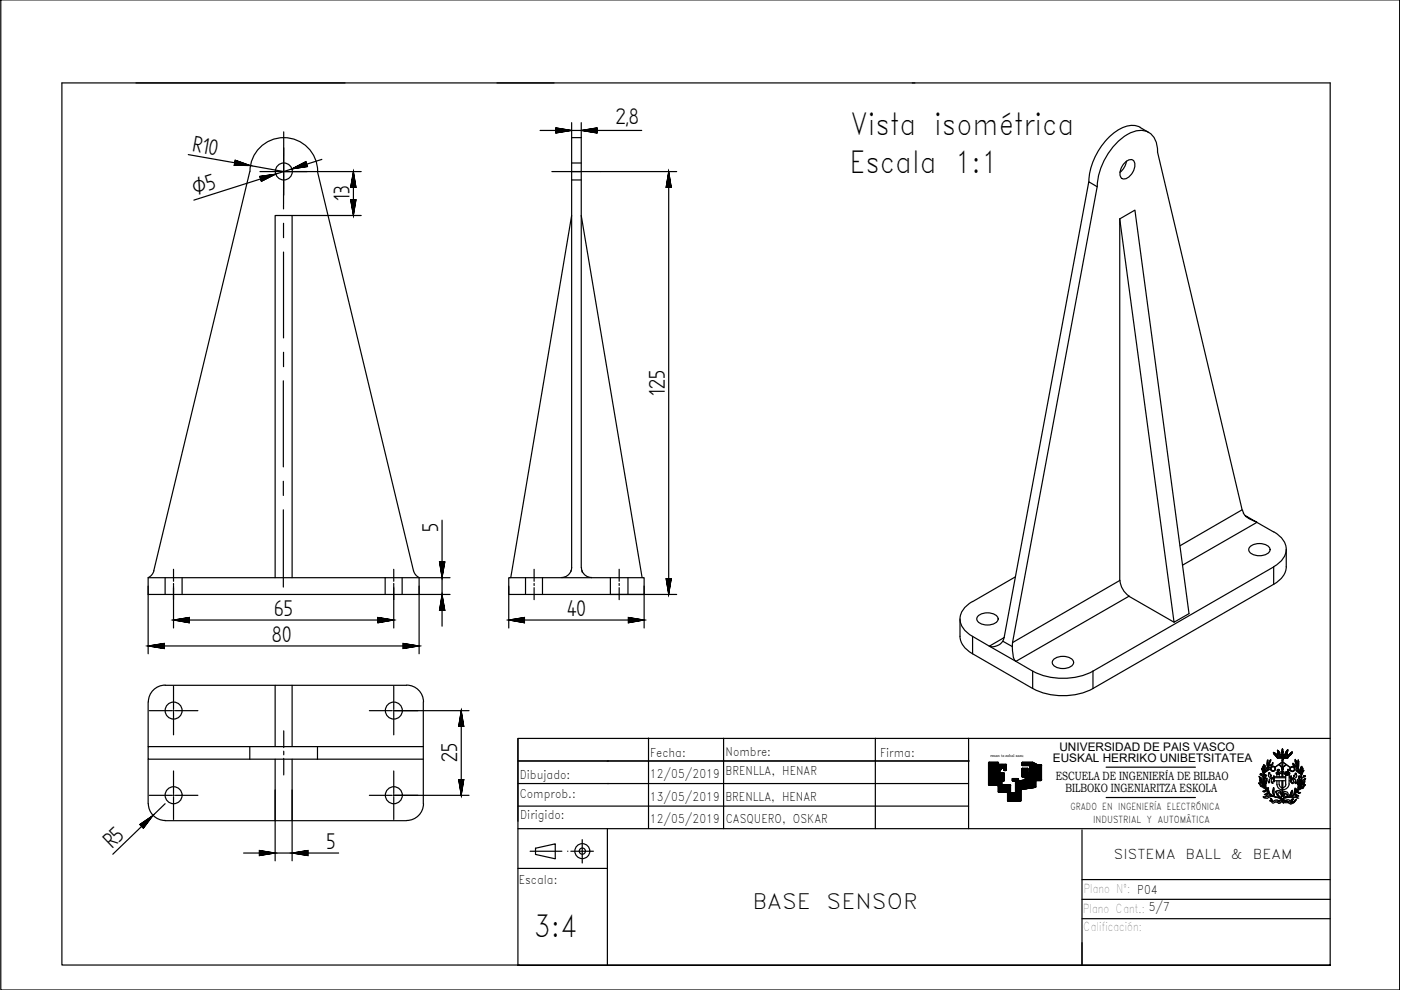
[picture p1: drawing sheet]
<svg xmlns="http://www.w3.org/2000/svg" width="297mm" height="210mm" viewBox="0 0 297 210" stroke-linecap="round" stroke-linejoin="round" font-family="sans-serif">
<!-- layer: 0 -->
<g fill="none" stroke="#000" stroke-width=".25">
<path d="M.2 0h296.6v209.9h-296.6zM49.8 34.5l3.3 .6M58.4 36.9l-3.2 1M65 34.8l-3.2 1M74.9 36.4v3.3M117.9 27.7h3.3M123.2 27.7h3.4M141.8 36.4v3.3M74.9 42.3v3.4M93.7 119.1v3.4M31.4 137h3.4M36.8 131.5h3.3"/>
<path d="M36.8 120.7v2.5M36.8 123.7v.4M36.8 124.6v2.5M80.1 131.5h3.4M83.5 120.7v2.5M83.5 123.7v.4M83.5 124.6v2.5M85.5 137h3.4M93.7 126v3.4M107.9 131.5h3.3M113.2 120.7v2.5M113.2 123.7v.4"/>
<path d="M113.2 124.6v2.5M131.3 120.7v2.5M131.3 123.7v.4M131.3 124.6v2.5M133.2 131.5h3.4M141.8 122.7v3.3M31.7 150.7h4.7M35 145.3h51.2a3.6 3.6 0 0 1 3.6 3.5M35 145.3a3.6 3.6 0 0 0-3.5 3.5l-.1 9.5M36.6 150.7h.4M36.8 145.5v4.8M36.8 150.5v.3"/>
<path d="M36.8 151v4.8M37.2 150.7h4.8M53 158.3v2.7M58.3 145.3v13M60.2 155v3.5M60.2 159.3v.7M61.9 145.3v13M67.3 158.3v2.7M78.3 150.7h4.8M83.3 150.7h.4M83.5 145.5v4.8M83.5 150.5v.3"/>
<path d="M83.5 151v4.8M83.8 150.7h4.8M89.7 158.3h-58.3v2.7h58.3M89.7 148.9v21.5M97.8 150.7v3.3M31.4 161l.1 9.4a3.6 3.6 0 0 0 3.5 3.6M31.7 168.6h4.7M32.4 172.9l-2.4 2.3M35 174h51.2M36.6 168.6h.4M36.8 163.5v4.7M36.8 168.5v.3"/>
<path d="M36.8 169v4.8M37.2 168.6h4.8M58.3 161v13M60.2 160.8v3.5M61.9 161v13M78.3 168.6h4.8M83.3 168.6h.4M83.5 163.5v4.7M83.5 168.5v.3M83.5 169v4.8M83.8 168.6h4.8M89.8 170.4a3.6 3.6 0 0 1-3.6 3.6"/>
<path d="M97.8 165.3v3.3M209.6 165.7h2.8M209.6 165.5h3.3M209.6 165.4h3.3M209.6 165.3h3.3M209.6 165.2h3.3M209.6 165.1h3.3M209.6 165h3.3M209.6 164.9h3.3M209.6 164.8h3.3M209.6 164.7h3.3M209.6 164.6h3.3"/>
<path d="M209.6 164.5h3.3M209.6 164.4h3.3M209.6 164.3h3.3M209.6 164.2h3.3M209.6 164.1h3.3M209.6 164h3.3M209.6 163.9h3.3M209.6 163.8h2.3M209.6 163.7h2.3M209.6 163.5h2.4M209.6 163.3h2.5M209.6 163.2h2.6"/>
<path d="M209.6 163h2.7M209.6 162.8h3.8M209.6 162.7h3.8M209.6 162.6h3.8M209.6 162.5h3.8M209.6 162.4h3.8M209.6 162.3h3.8M209.6 162.2h3.8M209.6 162h2.1v6M209.6 162h2.1M209.6 161.9h2.1M209.6 161.8h2.1"/>
<path d="M209.6 166.4v-4.7h2.1l-.1 4.9h2.6M209.6 165.8h2.8M209.6 165.9h2.8M209.6 166h2.8M209.6 166.1h2.8M209.6 166.2h2.8M209.6 166.3h2.8M209.6 166.4h2.8v1.6M209.6 166.4h4.6l-.1 3.5M209.7 161.6v4.9M209.8 161.6v4.9M209.9 161.6v4.9"/>
<path d="M210 161.6v4.9M210.1 161.6v4.9M210.2 161.6v4.9M210.3 161.6v4.9M210.4 161.6v4.9M210.5 161.6v4.9M210.6 161.6v4.9M210.7 161.6v4.9M210.8 161.6v4.9M210.9 161.6v4.9M211 161.6v4.9M211.1 161.6v4.9"/>
<path d="M211.2 161.6v4.9M211.3 161.6v4.9M211.4 161.6v4.9M211.5 161.6v4.9h2.7M211.6 166.6h2.6M211.6 161.6v4.9M211.7 166.7h2.5M211.7 166.8h2.5M211.7 166.9h2.5M211.7 167h2.5M211.7 167.1h2.5M211.7 167.2h2.5"/>
<path d="M211.7 167.3h2.5M211.7 167.4h2.5M211.7 167.5h2.5M211.7 167.6h2.5M211.7 167.7h2.5M211.7 167.8h2.5M211.7 167.9h2.5M211.7 168h2.5M211.8 162.1v5.9M211.9 162.1v5.9M211.9 162.1v1.5h-2.3M211.9 163.8v4.2"/>
<path d="M212 162.1v1.4h-2.4M212 163.8v4.2M212 163.9v4.1M212.1 163.3l-2.5 .1M212.1 162.1l-.1 1.4M212.1 162.1v1.2M212.1 163.9v4.1M212.2 162.1v1h-2.6M212.2 163.9v4.1M212.3 163.9v4.1M212.3 162.1v1M212.4 162.1v.8"/>
<path d="M212.4 163.9v4.1M212.4 163.9v1.8h-2.8M212.4 162.1v.8h-2.8M212.5 162.1v.8M212.5 163.9v1.7M212.5 166.4v1.6M212.6 162.1v.8M212.6 163.9v1.7M212.6 166.4v1.6M212.7 162.1v.8h.7M212.7 163.9v1.7M212.7 166.4v1.6"/>
<path d="M212.8 162.1v.8M212.8 163.9v1.7M212.8 166.4v1.6M212.8 163.9v1.7h-3.2M212.8 163.3h.6M212.8 163.2h.6M212.8 163.1h.6M212.8 163h.6M212.8 162.1v.9h.6M212.9 162.1v1.2h.4v-1.2h-3.7M212.9 163.9v1.6M212.9 166.4v1.6"/>
<path d="M212.9 162.1v1.3M213 162.1v1.3M213 166.4v1.6M213.1 162.1v1.3M213.1 166.4v1.6M213.2 162.1v1.3M213.2 166.4v1.6M213.3 166.4v1.6M213.4 166.4v1.6M213.5 166.4v1.6M213.6 168.1h.7v1.8M213.6 166.4v1.7h.8l-.1 1.8"/>
<path d="M213.6 168.2h2.9M213.6 168.3h2.9M213.6 168.4h2.9M213.6 168.5h2.9M213.6 168.6h2.9M213.6 168.7h2.9M213.6 168.8h2.9M213.6 168.9h2.9M213.6 169h2.9M213.6 169.1h2.9M213.6 169.2h2.9M213.6 169.3h2.9"/>
<path d="M213.6 169.4h2.9M213.6 169.5h2.9M213.6 169.6h2.9M213.6 169.8h2.9M213.7 166.4v3.4M213.8 166.4v3.5M213.9 166.4v3.5M214 166.4v3.5M214.2 166.5v3.4M214.5 168.1v1.8M214.6 165.5h1.4v4.4M214.6 165.5h1.3"/>
<path d="M214.6 165.4h1.3M214.6 165.3h1.3M214.6 165.2h1.3M214.6 165.2h1.3v4.7M214.6 168.1v1.8M214.7 165.1v.5M214.7 168.1v1.8M214.7 165.1v.5h4.9M214.8 165.1v.5M214.8 168.1v1.8M214.9 165.1v.5M214.9 168.1v1.8"/>
<path d="M215 165.1v.5M215 168.1v1.8M215.1 165.1v.5M215.1 168.1v1.8M215.2 168.1h1.3M215.2 165.1v.5M215.2 168.1v1.8M215.3 165.7h4.3M215.3 168.1h1.2M215.3 165.1v.6h4.3M215.3 165.8h4.3M215.3 165.9h4.3"/>
<path d="M215.3 166h4.3M215.3 166.1h4.3M215.3 166.2h4.3M215.3 166.3h4.3M215.3 166.4h4.3M215.3 166.5h4.3M215.3 166.6h4.3M215.3 166.7h4.3M215.3 166.8h4.3M215.3 167.2h2.4M215.3 167.5h1.2M215.3 167.6h1.2"/>
<path d="M215.3 167.7h1.2M215.3 167.8h1.2M215.3 167.9h1.2M215.3 168h1.2M215.3 168v1.9M215.3 165.1v4.8M215.4 165.1v4.8M215.5 165.1v4.8M215.6 165.1v4.8M215.7 165.1v4.8M215.8 165.1v4.8M216 165.5v4.4"/>
<path d="M216.2 165.5v4.4M216.3 165.5v4.4h-2.6v-3.5M216.4 165.5v4.4M216.4 165.5v4.3h-2.8M216.5 165.5v1.9h-1.2M216.5 165.5v1.9M216.7 164.6h4.1M216.7 164.5h4.1M216.7 164.4h4.1M216.7 164.3h4.1M216.7 164.2h4.1M216.7 164.1h4.1"/>
<path d="M216.7 164h4.1M216.7 163.9h1.3M216.7 163.8h1.2M216.7 163.7h1.2M216.7 163.6h1.2M216.7 163.5h1.2M216.7 163.3h1.2M216.7 163.2h1.2M216.7 163.1h1.2M216.7 163h1.2M216.7 163h1.2v4.2M216.7 162.2h4.1"/>
<path d="M216.7 162.2h4M216.7 162.1h3.1v3.4M216.7 162h3.1v3.5M216.7 162h2.9M216.7 161.9h2.8v5M216.7 161.9h2.7v5.1M216.7 161.8h2.6v5.2M216.7 161.8h2.5v5.2M216.7 165.5v1.9M216.7 161.6v.7M216.7 162.9v1.8M216.8 161.6v.7"/>
<path d="M216.8 162.9v1.8M216.8 165.5v1.9M216.9 161.6v.7M216.9 162.9v1.8M217 161.6v.7M217 162.9v1.8M217 165.4v1.9M217.1 161.6v.7M217.1 162.9v1.8M217.1 165.4v1.9M217.2 161.6v.7M217.2 162.9v1.8"/>
<path d="M217.2 165.4v1.9M217.3 162.9v1.8h3.5M217.3 161.6v.7M217.3 162.9v1.9h3.5M217.4 165.2h3.4M217.4 165.1h3.4M217.4 165h3.4M217.4 164.9h3.4M217.4 162.9v2h3.4M217.4 161.6v.7M217.4 162.9v4.4M217.5 161.6v.7"/>
<path d="M217.5 162.9v4.3M217.6 161.6v.7M217.6 162.9v4.3M217.7 161.6v.7M217.8 162.9l-.1 4.3M217.8 161.6v.7M217.8 162.9v4.3M217.9 161.6v.7M218.1 161.6v.7M218.1 164v3.1M218.2 161.6v.7M218.2 164v3.1"/>
<path d="M218.3 161.6v.7M218.3 164v3.1M218.3 161.6v.8M218.3 163.9v3.2M218.4 163.9h2.4M218.4 163.8h2.4M218.4 163.7h2.4M218.4 163.6h2.4M218.4 163.5h2.4M218.4 163.3h2.4M218.4 163.2h2.4M218.4 163.1h2.4"/>
<path d="M218.4 163h2.4M218.4 162.9h2.4M218.4 162.8h2.4M218.4 162.7h2.4M218.4 162.6h2.4M218.4 162.5h2.4M218.4 162.4h2.4M218.4 161.6v5.5M218.4 161.6v5.5h-3.1M218.5 161.6v5.5M218.6 161.6v5.5M218.7 161.6v5.5"/>
<path d="M218.8 161.6v5.5h-3.5M218.9 161.6v5.5M218.9 161.6v5.4M219 161.7v5.3M219.1 161.7h-2.4v.6h4.1M219.1 161.7v5.3M219.2 161.8v5.2h-3.9M219.3 161.9v5.1M219.6 161.9v5h-4.3M219.6 165.5h-3.3l-.1 4.4M219.7 162v3.5M219.9 162.1v3.4"/>
<path d="M220 162.2v3.3M220.1 162.2v3.3M220.2 162.2v3.3M220.3 162.2v3.3M220.4 162.2v3.3M220.5 162.2v3.3M220.6 162.2v3.3M220.7 165.5h-4.1v1.9h-1.3M220.8 162.2v3.2h-3.9v2l-1.6-.1M220.8 162.2v3.2h-3.5v1.9M220.8 165.3h-3.5v2h-2M220.8 165.2h-3.4v2.1"/>
<path d="M220.8 164.7h-4.1v-1.7h1.2v4.2M55 180.9h3.3M61.9 180.9h3.4M229.4 199.9v4.8M229.4 194.8h52.6M229.4 190.7h52.6M229.4 186.5h52.6"/>
<circle cx="36.8" cy="150.7" r="1.8"/>
<circle cx="83.5" cy="150.7" r="1.8"/>
<circle cx="36.8" cy="168.6" r="1.8"/>
<circle cx="83.5" cy="168.6" r="1.8"/>
</g>
<!-- layer: CAJETIN -->
<g fill="none" stroke="#000" stroke-width=".25">
<path d="M109.8 156.6v48.1M137.5 156.5v19.2M153.4 156.5v19.2M185.6 156.5v19.2M205.4 156.5v19.2M270 159.6l.3 .4M270 159.5l.4 .4h-.2l.2-.1-.1 .2M270 159.6l.8 1.1-.8-1.2 .8 1.2 .9-.2 1.3 .2-.5 .1-1.6-.1 .8-.2 1.3 .2M270.1 159.7h.1M270.1 159.7l.3 .2-.1 .1M270.1 159.6v.1M270.1 159.7l.1 .3 .1-.2h-.1"/>
<path d="M270.1 159.7l.1 .1M270.2 159.7v.3h.1M270.2 159.8l.1 .2 .1-.2M270.2 159.8h.1M270.3 159.9l.2 .3 .3-.2M270.4 159.8h.1M270.4 159.9l-.2-.1 .1 .2M270.9 159.2l-.1-.1 .1 .1h.1l-.2-.1 .5 1M270.9 159.2l.4 .3-.3 .2M270.9 159.2l.2 .4-.2 .1 .1-.3v.3l-.1-.2h.2l-.2 .2 .1-.3 .3 .1-.3 .2M271 159.3l.2 .3-.2-.2h.1l-.2 .1v-.3v.5M271.1 159.7l.2 .3"/>
<path d="M271.1 159.7h.1M271.8 159.3l-.1 .1M271.8 159.4v.1l.3-.1M271.8 159.3l.1 .1v-.1l-.1 .2zM271.9 159.1v-.3v1.1M271.9 159.4v.5M271.9 159.1l-.1 .4M271.9 158.8l.1 .2-.2 .1zM271.9 159.1l.2 .3-.2-.1M271.9 159.2l.1 .1-.1 .2M272 159.3l-.1 .1v-.3v.4h-.1M272.6 159.6v.1"/>
<path d="M272.6 159.5l.1 .2M272.8 159.5h-.1M272.8 159.3l-.2 .2M272.8 159.1l.2-.1v.2zM272.8 159.4l-.2 .6 .2-.4M272.8 159.3v.4l-.2-.1h.2h-.2l.2-.2M272.9 159.7v-.3v.3h-.3h.3M272.9 159.3l-.3 .3 .2 .1 .1-.3-.1 .1M272.9 159.2l-.3 .4M272.9 159.2v.5M272.9 159.5l-.3 .1M273 159l-.1 .2z"/>
<path d="M273 159l-.5 1.1M273.4 159.8l.1 .1 .1-.1v.3zM273.5 160v-.2h.2h-.3l.4-.2-.8 1.1M273.5 160l-.2 .2-.6-.2h-1.6l-.5 .2M273.6 159.9l-.3 .3-1.1-.3-1.3 .1M273.6 159.7l.4-.3-.5 .5M273.7 159.7v.1zM273.7 159.7h.1M273.7 159.7l-.2 .3M273.8 159.7h-.1M273.8 159.7l-.2 .3h-.1M282 156.6h-172.2v17.5"/>
<path d="M109.8 166.1h95.6M109.8 161.3h95.7M109.8 170.9h95.6M109.8 175.7h172.2M113.5 179.8l4.2-.9v3.2l-4.2-.9zM123.4 178v2.5h-2.4M128.8 161.3h.1M128.8 166.1h.1M128.8 175.7v29M209.7 166.5h1.8M209.7 161.6h1.8M209.7 161.6l-.1 .2v4.5l.1 .1"/>
<path d="M211.5 166.5l.2 1.4 1.8 .1 .2 .1M211.6 161.6l.1 .1M211.7 161.8l.1 .3h1.4M212 163.9h.8M212.3 163l-.4 .6 .1 .2M212.4 162.9h.3l.2 .1M212.5 166.4h1.6M212.5 165.6h.3M212.5 165.6l-.1 .1v.6l.1 .1M212.8 163.8l.1 1.6-.1 .2M212.8 163v.2M212.9 163.2l.1 .1"/>
<path d="M213.3 162l.1 .2M213.4 162.2v1M213.4 163.2l-.4 .2M213.6 168.2v1.5l.2 .2M213.7 169.9h2.6M214.1 166.4l.2 .1M214.2 166.6v1.4l.2 .1M214.6 165.1h.1M214.6 165.1l.1 .4 .6 .2v2.3l-.9 .1M214.6 165.1h1.2l.1 .3M215.9 165.4l.2 .1M216.5 167.5v2.2l-.2 .2"/>
<path d="M216.6 167.4l-.1 .1M216.8 161.6h2.1M216.8 162.9h1M216.8 162.9l-.1 .1v1.6l.1 .1h.5M216.8 161.6l-.1 .2v.5h1.5M217.3 165.4l-1.2 .2M217.3 164.7l.1 .1M217.4 164.9v.3M217.4 165.2l-.1 .1M217.8 162.9l.2 .1-.1 .8 .2 .1M218.1 164h.1M218.2 162.3l.2 .1"/>
<path d="M218.4 162.4v1.4l-.2 .1M218.9 161.6h.1M218.9 161.6l1 .5M219.6 165.6l-.1 1.3-3 .5M219.8 165.5h.9M219.8 165.5l-.2 .1M219.9 162.1h.1M220 162.2h.7M220.7 162.1l.2 .2M220.8 162.3v3M220.9 165.3l-.2 .2M229.4 176v28.7"/>
<path d="M234.5 162.7h18.9M234.5 169.1h18.9M267 166l.5 .7 .4 .1M267 164.6l.3 .4M267 165.4l.1 .4 .7 .8M267 165.4l.6 .4 .2 .6M267 165.4l.3 .4 .4 .2 .1 .4M267.2 164.1l.6 .6M267.2 164.1h.2v.3M267.2 164.1l.2 .3M267.2 164.1l.2 .2M267.3 164.9l.2 .3"/>
<path d="M267.4 164.4l.4 .2 .4-.4 .2 .2h-.2v.1M267.4 165.4l.3 .5M267.4 165.2l.1 .3M267.7 165.7l-.1-.2a.82 .82 0 0 0-.6-.9l.6 1.2M267.9 165.4l-.1 .6M268 163l.1-.8 .2 .7-.3 1M268 162.1l-.2 .5 .1 1.3M268 163.8l.8-.7 .4-.1-1.3 1.1-.1-.2-.3-1 .1 .4 .1-.7 .3-.5 .1 .3-.3 .3 .2 .3-.1 1M268.1 166.9l-.3-.3-.3-.1-.3-.4-.4-.1a1.29 1.29 0 0 0 1 .9v.2h.3M268.1 165.2v.3M268.1 164.4v.1M268.1 167l.5-1.4v-.6l-.2 .9v.9l-.2 .3"/>
<path d="M268.1 167.1l-.1-.6v-1.2a.45 .45 0 0 1 .4-.6l-.3 .5 .2 .5-.2 .4v1M268.1 162.2v1.1M268.1 165.5v1M268.2 164.3l.2 .1M268.3 164.3l-.5 .4M268.3 164.8l-.2 .4M268.4 164.4l-.3 .1M268.4 164.4l-.1 .1M268.5 167.2l.1-.2 .1 .2-.2 .4M268.6 167.2v-.1l-.1 .4a.44 .44 0 0 1-.3 .4 .44 .44 0 0 1-.5-.1l.7-.2M268.7 161.2l.1-.1 .1 .2-.2 1.3zM268.8 162.7h.2l-.4 .2 .3-.2"/>
<path d="M268.8 161.1l-.1 1.3M268.9 168.5l-.8 .5-.3-.1 .3 .3h.7a1.23 1.23 0 0 1 1.6-.1l1.2 .1M268.9 168.5l1.1 .3M268.9 168.2h-.3l-.3 .3M268.9 167l-.1 .5 .2 .6M269 168.2h-.2a.45 .45 0 0 1-.7 .3l.9-.5-.3-.5 .2-.5v.5l.2 .3a.62 .62 0 0 0 .5 .8l.2 .2M269 163.9l.2 .1M269 162.3a4 4 0 0 0-.9 4.3 4 4 0 0 0 3.6 2.6M269.1 165.8v-.1l.1 .1M269.2 162.2l.2-1.1a1.73 1.73 0 0 0-.5 1.3M269.2 164.1v-.3l-.2 .1 .2-.1-.3 .6a.98 .98 0 0 0 1.1 .6M269.2 162.2a4 4 0 0 0-1.3 4.4 4 4 0 0 0 3.7 2.6"/>
<path d="M269.2 163l-1 .7M269.3 164.5l.2-.2a.58 .58 0 0 0 .5 .7M269.4 164.3v.1M269.4 161.1l-.5 1.3M269.5 169.7l-.2-.4h.3l.3 .6M269.6 165.2l-.1 .4 .3 .4v-.2l-.2 .2h.2M269.8 168.8l-1.9 .3v-.2M269.9 161.7l-.2 .4-.5 .2a.51 .51 0 0 0 .5 0 .51 .51 0 0 0 .2-.6l-.4 .5-.5 .2 .2-.2M270 165l-.4 .3M270 167.1l-.1 .8 .1 .6M270 165h-.5a.45 .45 0 0 0-.4 .7l.1-.1-.2 .4v-.3l.2 .2M270.1 164.5v1.3"/>
<path d="M270.1 168.9v-.2a1.36 1.36 0 0 1-.1-1.7l.2 1.9M270.2 165.5h2.4M270.2 164.7l-.1-.2v1.3l.1-.3M270.2 164.9h2.4M270.6 160.1a3.7 3.7 0 0 1 2.6 .1l-1-.3-1.6 .3M270.7 163.7h.5l.2 .3-.2 .2h-.5l-.2-.3zM270.7 160.5l.6-.1 1.8 .1M270.7 164.2v.5M270.7 165.5v.9M270.8 166.3a1.16 1.16 0 0 0 1 1.2M270.8 164.1h.5M270.8 160.4h-.1"/>
<path d="M270.9 160.4l1.3-.2 .9 .2M270.9 164.1h.4v-.3h-.4v.4M270.9 163.6h.1M270.9 160.7l1.1-.1 .9 .1M270.9 163.6v.1M271 169.7l.4 .1 .4-.5-.1 .3a.26 .26 0 0 0-.3 0 .26 .26 0 0 0-.1 .3h-1M271 160.7l.9-.1 .9 .1M271 163.6v.6M271 163.2l.1 .1M271 163.2h.1M271 163.2l-.1 .5v-.3l-.2-.1 .3-.2v.4M271 163.4l.1 .8"/>
<path d="M271 163.7v.5M271.1 163.7v.5v-.5M271.1 163.7v.5M271.2 162.1l.7 .7-.7-.7 .7 .7v-.2l-.1 .4M271.2 163.7v.5M271.2 165.5v.8M271.2 166.3a.7 .7 0 0 0 .6 .7M271.2 163.8v.9M271.3 163.8h-.5v.3h.5l.1-.2h-.6v.1M271.3 170.2l-.1 .1M271.4 164h-.6h.6M271.4 163.9l-.6 .1h.6"/>
<path d="M271.4 164h.1M271.5 163.6l.4-.1 .3 .1-.3 .2zM271.6 170h.2M271.7 162.7l.1 .5v-.4v.2M271.7 168.7l-.2-1-1.1 .1 .2 .2 .1 .5 .3 .5 .6 .2M271.8 160.5l-.6 .1M271.8 169.3l-.4 1-1.1-.2a.48 .48 0 0 1-.5 .2 .48 .48 0 0 1-.3-.5h-.3l.3-.1 .4 .2a.8 .8 0 0 1 1.1-.1M271.8 165.5v3.3a1.13 1.13 0 0 0-.9-1.2l-.4 .4 .2 .3 .3 .5 .6 .3-.6-.6-.1-.3 .2-.2 .3 .2 .3 .7M271.8 161.2v3.5M271.9 169.3v.5l-.2 .1 .4 .4 .2-.1v-.5l-.3-.4 .5 .6-.2-.2 .6 .2-.4-.2 .5-.1 .6 .3a.79 .79 0 0 0 1.2-.3l-.5 .6M271.9 163.8v.4v-.4l.1 .1-.1 .3M271.9 161.1l.1 .1h-.2z"/>
<path d="M271.9 162.1v2.6M271.9 165.5v3.3M271.9 161.5l-1.6 1.2 1.6-1.1 1.7 1.1M271.9 169.4l.2 .9M271.9 161.5l1.7 1.2M272 161.2v3.5M272 165.5v3.3M272.1 168.8l-.1-.8 .3-.2 .6 .2a.75 .75 0 0 1 0 1l-.5 .1M272.1 162.7l-.1 .5v-.5v.3v-.1M272.3 170l.2 .2 .6-.1M272.3 168.2l.6 .2 .1 .4-.8 .3 .8-.3-.1-.3-.6-.3-.1 .6zM272.5 163.9h.7"/>
<path d="M272.5 164.1h.7M272.5 164.2h.6v-.4h-.6v.5M272.5 163.8v.3h.7M272.6 164.7h-2.4v.8M272.6 163.7v.6h.7M272.6 164.3h.5M272.6 162.2l-.7 .6 .7-.6-.7 .6v-.2v.4M272.7 163.7v.6M272.8 163.7v.6v-.6M272.8 163.6v.7M272.9 163.6h.1M272.9 163.6v.7"/>
<path d="M272.9 163.7v.6M273 163.7v.6M273 160.7l.8-1.1-.8 1.1M273 160.4h.1M273 163.4l.1 .3v-.3l.2-.1-.3-.2v.4M273 163.3v.1M273 163.2v.1M273 163.2h.1M273 163.3h.1M273 163.4v.9M273.1 163.8v.4M273.1 163.8h-.6h.7v.3h-.7v-.2h.7l-.8 .2"/>
<path d="M273.3 169.1l.3-1.1 .4-.4a.87 .87 0 0 1-.3 1l-.3 .2-.1 .3M273.3 166.3v-2l.2-.3-.2-.3h-.7l-.2 .3 .2 .3v2.1l-.1 .3-.5 .3M273.3 166.2a1.38 1.38 0 0 1-1.3 1.2M273.3 164.7h.3M273.3 164.9h.3M273.4 169l1.1-.2 .4 .1 .3 .3-.4-.1h-1.7M273.5 169.9l.7-.6-.2 .7M273.5 160l.5-.6-.3 .3-.1 .3M273.6 164.7l.1 .8h-.4M273.7 164.7v-.2v1.4v-.3M273.7 164.5v1.4M273.8 168.3l-.4 .4"/>
<path d="M273.9 165.1l.4 .4-.4 .6 .1-.2 .2 .1-.2 .1M273.9 166.1v-.2l.3 .2M274 167.7l-.2 .5M274 170.2h.2M274.1 161.9l.3 .5 .4 .1a.53 .53 0 0 1-.6-.1 .53 .53 0 0 1-.1-.5zM274.1 161.8a4 4 0 0 1 1.7 4.4 4 4 0 0 1-3.6 3M274.2 162l.2 .5 .4 .1M274.3 169.4l-.3 .1-.2 .4M274.4 164.4h.1v.2zM274.4 168.4l.2 .1a.46 .46 0 0 0 .8 .3l-.5-.4h-.4l.3-.7-.2-.4v.4l-.2 .3a.64 .64 0 0 1-.6 .8l-.2 .2M274.4 164.4h.1M274.4 167.4l.2-.1 .1 .5"/>
<path d="M274.4 168v.3M274.5 168.4l.8 .4M274.5 164.6l-.1-.1v-.1a.58 .58 0 0 1-.6 .6M274.5 167.4v.5M274.6 161.4v-.4l.1 .3a1.12 1.12 0 0 1 .3 1.2M274.6 167.1l-.2 .9M274.6 169.6l.3-.2-.2 .3a1 1 0 0 1-1.6 .5v-.3l-.2-.1M274.6 166l.1-.2v.2M274.6 161l.4 .5v.5M274.6 167.1l.1 .3M274.7 164l.1 .2v-.2h-.1M274.7 161.3l.3 1.1"/>
<path d="M274.7 167.8l-.2 .2M274.7 164.2v-.2h.2h-.3l.4 .5a.98 .98 0 0 1-1.2 .6h.5a.44 .44 0 0 1 .4 .7l-.1-.1 .1 .5 .1-.4-.2 .2M274.7 165.8l.1 .3-.3-.1h.2M274.8 169.6l-.5 .5-.2 .1v-.1a.9 .9 0 0 1-1.1-.2l-.5-.2M274.8 162.5l.2 .1-.4-1.2 .1-.1a1.99 1.99 0 0 1 .4 1.5M274.8 164l-.2 .1M274.9 162.3a4.1 4.1 0 0 1-1.6 6.8h-1.1M274.9 163.3l.6 .6M274.9 163l.1 .1 .1-.1M274.9 162.9l.5 .3M274.9 162.9v.1M275 167.4v-.1l-.1 .2h.1l.2 .7h.2l.4-.2-.3 .1-.5-.3"/>
<path d="M275 167.5l-.1-.3-.1 .3 .2 .4M275.1 167.9l.3 .2M275.1 165.2l.1 1.1M275.1 163.3l.6 .7M275.2 162.9v-1.3l.1-.2 .1 .8-.2 .7M275.3 166.4v-.9l-.2-.3-.1 .5 .4 1.6M275.3 161.4v1.1M275.3 166.4l-.2 .7 .2 .3M275.4 161.5l-.1-.4-.1 .5M275.4 167.4l.4-1.7a.6 .6 0 0 0-.5-.7l.2 .5-.1 .5v1.4M275.5 165.2l-.2-.2 .3 .6-.1 .8M275.5 164.6h.2l-.1 .2h-.2z"/>
<path d="M275.5 167.2l.3-.3 .3-.1 .4-.3 .3-.1a1.75 1.75 0 0 1-1.1 1h-.3M275.7 168.1l-.3 .1M275.8 165.7v.5M275.8 162.9v1.1M275.8 164.1l-.5-.3-.6-.5 .5 .1 .6 .7M275.9 164.3l.1-1.9 .3 .5-.1 .7 .3-.3-.6 1.1M275.9 163.3l-.1-.7-.1 .3v.9M276.1 162.7l.1 .4-.1 1M276.4 164.6l-.1 .1M276.4 164.6h.1M276.5 164.5l.1 .2-.6 .3-.2-.3a.21 .21 0 0 0-.3-.2 .21 .21 0 0 0-.2 .3h.4M276.5 164.5l-.1 .1"/>
<path d="M276.5 166.1l-.6 .7-.3 .1M276.6 165.7l-.2 .4M276.6 165.7l-.5 .5-.5 .6M276.6 165.7v.3l-.6 .4M276.7 165.1l.1-.1-.5 1-.5 .4M276.7 165.1l-.5 .3-.4 .8M276.8 166.4l-.6 .5-.7 .4M276.8 165l-.5 .5-.1 .4-.4 .4v-.1M109.8 184.1h19M112.4 180.5h6.7M120.4 180.5h.1M125.8 180.5h-2.4v2.5"/>
<path d="M110.1 204.6h-97v-187h268.9v187.1h-172.2h172.2"/>
<circle cx="269.9" cy="163" r=".53"/>
<circle cx="269.9" cy="163" r=".49"/>
<circle cx="269.9" cy="163" r=".44"/>
<circle cx="272" cy="169.1" r=".28"/>
<circle cx="274" cy="163.1" r=".53"/>
<circle cx="274" cy="163.1" r=".49"/>
<circle cx="274" cy="163.1" r=".44"/>
<circle cx="276.5" cy="164.6" r=".13"/>
<circle cx="123.5" cy="180.5" r="1.59"/>
<circle cx="123.5" cy="180.5" r=".66"/>
</g>
<g fill="none" stroke="#000" stroke-width=".21">
<path d="M270 159.7h.1M270.1 159.7h.1M270.2 159.8h.1M270.3 159.9h.1M270.4 159.8h.1M270.4 160h.1M270.9 159.2h.1M271.2 159.6h.1M271.9 159h.1M271.9 159.3h.1M271.9 159.5h.1M272.6 159.5h.1"/>
<path d="M272.9 159.2h.1M273.5 160h.1M273.5 159.8h.1M273.5 159.9h.1M273.6 159.8h.1M273.7 159.7h.1M273.8 159.7h.1M267.2 164.2h.1M267.2 164.1h.1M267.3 164.1h.1M267.4 164.1h.1M267.4 164.2h.1"/>
<path d="M267.4 164.3h.1M267.4 164.4h.1M267.8 165.8h.1M268 166.5h.1M268.3 164.5h.1M268.4 164.4h.1M268.4 167.6h.1M268.8 163.1h.1M268.8 162.6h.1M269 162.7h.1M269.2 162.2h.1M269.8 166h.1"/>
<path d="M270.9 163.4h.1M271 163.3h.1M271 163.4h.1M271 163.1h.1M271 163.2h.1M271.1 163.3h.1M271.9 161.1h.1M272.5 169.1h.1M273 163.3h.1M273 163.1h.1M273 163.4h.1M273 163.2h.1"/>
<path d="M273.1 163.3h.1M273.1 163.4h.1M273.7 165.4h.1M273.7 165.9h.1M274 166.1h.1M274.8 162.4h.1M274.9 163h.1M275.1 163.3h.1M275.1 167.9h.1M275.2 169.2h.1M275.4 164.8h.1M275.5 164.9h.1"/>
<path d="M275.6 166.8h.1M275.8 166.2h.1M276.4 164.7h.1M276.4 164.6h.1M276.5 164.6h.1M276.5 164.5h.1M276.6 164.6h.1"/>
</g>
<!-- layer: BASE_SENSOR -->
<g fill="none" stroke="#000" stroke-width=".25">
<path d="M53 36.4l-20.4 84.6M53 36.4a7.2 7.2 0 0 1 7.2-7.2 7.2 7.2 0 0 1 7.2 7.2M67.3 36.4l20.4 84.6M121.2 36.4h2v-7.2h-2v91.1a2.14 2.14 0 0 1-2.1 2.1M121.2 38.2h2M121.2 34.6h2M123.2 36.4v83.9M232.6 39.6l-1.8-1.1-17.9 96.7-3.1 1.8a2.61 2.61 0 0 0 2.8-1.1l2 1.2 .2 1.8a1.7 1.7 0 0 0 .6 1.3M232.6 39.6l-17.9 96.6 22.7-13.1v-76.7M238.6 34.3a1.11 1.11 0 0 1 1.6-.4 1.11 1.11 0 0 1 .4 1.6 3.1 3.1 0 0 1-2.4 2.5 1.4 1.4 0 0 1-.5-2.2zM238.8 34.1l-.4 1.4-.9 1M241.7 27l1.8 1.1"/>
<path d="M241.8 27a4.9 4.9 0 0 0-5.4 1 14.3 14.3 0 0 0-5.5 10.5M245.4 32.2l18 75.9-13.2 7.6M245.4 32.2a4.1 4.1 0 0 0-2.9-4.5 7.1 7.1 0 0 0-6 2.8 14.3 14.3 0 0 0-3.9 9.1M121.2 45.7l-12.9 76.8M123.2 45.7l12.9 76.8M237.4 46.4l3.2-1.9 11.5 85.6-3.2 1.8zM263.4 108.1l.3 .7M263.6 108.8l.5 .7 2.4 1.3-2.5-1.5M265.1 115.9a3.1 3.1 0 0 1 4.1 .3 1.4 1.4 0 0 1-1.6 1.6 2.74 2.74 0 0 1-2.8-.9v-.4zM270 112.8l-3.5-2-15.8 9M270.1 112.8a4.1 4.1 0 0 1 2.4 4.7 5.3 5.3 0 0 1-2.4 2.6M272.7 116.5v3.7"/>
<path d="M32.6 121l-.5 1-.6 .4M35 122.5v3.5M38.6 122.5v3.5M58.3 122.5v-76.8h3.6v76.8M81.7 122.5h-50.3v3.5h7.2M81.7 122.5h7.2v3.5h-50.3M81.7 122.5v3.5M85.3 122.5v3.5M87.7 121l.5 1 .7 .4M107.9 122.5h28.7v3.5h-28.7zM111.4 122.5v3.5M115 122.5v3.5"/>
<path d="M121.1 121l-.1 .1M123.3 120.3a2.14 2.14 0 0 0 2.1 2.1M123.4 121l.1 .4M129.4 122.5v3.5M133.1 122.5v3.5M203.5 134.9a4.4 4.4 0 0 0 2.7 3.7M203.5 131.2v3.7M206.2 127.5a4.1 4.1 0 0 0-2.5 4.8 5.3 5.3 0 0 0 2.5 2.6M206.2 138.6v-3.7l9.2 5.3M206.2 138.6l12.7 7.4M207.4 130.6a3.1 3.1 0 0 1 4.1 .3 1.4 1.4 0 0 1-1.5 1.6 2.74 2.74 0 0 1-2.8-.9l-.1-.4zM212.9 135.2l-.3 .7"/>
<path d="M214.7 136.2v.9M215.3 122.3l-9.1 5.3M223.4 139.8a3.1 3.1 0 0 1 4.1 .3 1.4 1.4 0 0 1-1.5 1.6 2.74 2.74 0 0 1-2.8-.9l-.1-.3zM237.5 123l.4 1.7 .7 1 .8 .7M248.9 131.9l-9.5-5.5-24 13.8M270 123.9v-3.7l-38.3 22.1v3.7M270 123.9l-38.3 22.1M272.7 120.2a4.4 4.4 0 0 1-2.6 3.7M215.4 140.2l3.5 2.1v3.7M219 146a14.1 14.1 0 0 0 12.8 0M219 142.3a14.1 14.1 0 0 0 12.8 0"/>
<circle cx="60.2" cy="36.4" r="1.8"/>
</g>
<!-- layer: Predeterminado -->
<g fill="none" stroke="#000" stroke-width=".25">
<path d="M39.9 32.8l9.9 1.7M53.1 35.1l7.1 1.3M55.1 36.4h21.5M55.2 37.9l-14.1 4.5M60.2 28l-.1 16.3M61.8 35.8l-3.4 1.1M68.2 33.8l-3.2 1M74.9 39.7v2.6M114.5 27.7h3.4M117 36.4h26.5M121.2 26v3.2M121.2 27.7h2"/>
<path d="M123.2 26v3.2M126.6 27.7h9.5M141.8 39.7v83M60.1 47.3v3.1M60.1 53.4v18.2M61.9 45.7h14.7M60.1 74.7v3M60.1 80.7v18.3M60.1 102v3M60.1 108.1v16.4M93.7 110.3v8.8M31.4 124.3v14.3"/>
<path d="M34.8 137h50.7M36.8 124.3v8.9M40.1 131.5h40M83.5 124.3v8.9M88.9 124.3v14.3M88.9 126h6.5M88.9 122.5h6.5M93.7 122.5v3.5M93.7 129.4v3.4M107.9 124.3v8.9M111.2 131.5h22M129.4 126h14.1"/>
<path d="M136.6 124.3v8.9M83.5 150.7h15.9M97.8 154v11.3M30 175.2l-6.1 5.9M35 170.4l-2.6 2.5M58.3 167.5v15M61.9 167.5v15M83.5 168.6h15.9M51.6 180.9h3.4M58.3 180.9h3.6M65.3 180.9h6.5"/>
</g>
<!-- layer: 0 -->
<g fill="#000" stroke="#000" stroke-width=".21">
<path d="M49.9 34l-.2 1.1h3.4zM49.9 34l-.2 1.1h3.4z"/>
<path d="M55.1 37.4l.3 1.1 3-1.6zM55.1 37.4l.3 1.1 3-1.6z"/>
<path d="M61.8 35.8l3.4-.5-.3-1zM61.8 35.8l3.4-.5-.3-1z"/>
<path d="M74.9 36.4l-.6 3.3h1.2zM74.9 36.4l-.6 3.3h1.2z"/>
<path d="M117.9 27.1v1.1l3.3-.5zM117.9 27.1v1.1l3.3-.5z"/>
<path d="M123.2 27.7l3.4 .5v-1.1zM123.2 27.7l3.4 .5v-1.1z"/>
<path d="M141.8 36.4l-.6 3.3h1.1zM141.8 36.4l-.6 3.3h1.1z"/>
<path d="M74.3 42.3l.6 3.4 .6-3.4zM74.3 42.3l.6 3.4 .6-3.4z"/>
<path d="M31.4 137l3.4 .5v-1.1zM31.4 137l3.4 .5v-1.1z"/>
<path d="M36.8 131.5l3.3 .6v-1.2zM36.8 131.5l3.3 .6v-1.2z"/>
<path d="M80.1 130.9v1.2l3.4-.6zM80.1 130.9v1.2l3.4-.6z"/>
<path d="M85.5 136.4v1.1l3.4-.5zM85.5 136.4v1.1l3.4-.5z"/>
<path d="M93.7 126l-.5 3.4h1.1zM93.7 126l-.5 3.4h1.1z"/>
<path d="M93.2 119.1l.5 3.4 .6-3.4zM93.2 119.1l.5 3.4 .6-3.4z"/>
<path d="M107.9 131.5l3.3 .6v-1.2zM107.9 131.5l3.3 .6v-1.2z"/>
<path d="M133.2 130.9v1.2l3.4-.6zM133.2 130.9v1.2l3.4-.6z"/>
<path d="M141.2 122.7l.6 3.3 .5-3.3zM141.2 122.7l.6 3.3 .5-3.3z"/>
<path d="M97.8 150.7l-.6 3.3h1.1zM97.8 150.7l-.6 3.3h1.1z"/>
<path d="M29.6 174.8l.8 .8 2-2.7zM29.6 174.8l.8 .8 2-2.7z"/>
<path d="M97.2 165.3l.6 3.3 .5-3.3zM97.2 165.3l.6 3.3 .5-3.3z"/>
<path d="M55 180.3v1.1l3.3-.5zM55 180.3v1.1l3.3-.5z"/>
<path d="M61.9 180.9l3.4 .5v-1.1zM61.9 180.9l3.4 .5v-1.1z"/>
</g>
<g font-size="6.4">
<text x="180.4" y="28.6">Vista isométrica</text>
<text x="180.1" y="36.6">Escala 1:1</text>
<text x="113.2" y="198.7">3:4</text>
</g>
<g font-size="5.4">
<text x="130.6" y="26.3">2,8</text>
<text x="40.6" y="32" transform="rotate(10 40.6 32)">R10</text>
<text x="41.4" y="41.5" transform="rotate(-18 41.4 41.5)">Ø5</text>
<text x="74.1" y="42.6" transform="rotate(-90 74.1 42.6)">13</text>
<text x="140.9" y="83.9" transform="rotate(-90 140.9 83.9)">125</text>
<text x="92.9" y="112.8" transform="rotate(-90 92.9 112.8)">5</text>
<text x="58.1" y="130.6">65</text>
<text x="120.2" y="130.6">40</text>
<text x="57.7" y="136.1">80</text>
<text x="96.9" y="161.6" transform="rotate(-90 96.9 161.6)">25</text>
<text x="23.7" y="180.1" transform="rotate(-44 23.7 180.1)">R5</text>
<text x="69.3" y="180">5</text>
</g>
<g font-size="4.5">
<text x="159.5" y="192.8">BASE</text>
<text x="175.3" y="192.8">SENSOR</text>
</g>
<g font-size="2.9">
<text x="236.2" y="182.1">SISTEMA</text>
<text x="251.4" y="182.1">BALL</text>
<text x="261" y="182.1">&amp;</text>
<text x="265.6" y="182.1">BEAM</text>
</g>
<g font-size="2.6">
<text x="229.8" y="189.3">Plano Nº: P04</text>
<text x="229.7" y="193.5">Plano Cant.: 5/7</text>
<text x="229.7" y="197.5">Calificación:</text>
</g>
<g font-size="2.5">
<text x="137.8" y="160.5">Fecha:</text>
<text x="153.8" y="160.2">Nombre:</text>
<text x="186.6" y="160.5">Firma:</text>
<text x="223.2" y="161.6">EUSKAL HERRIKO UNIBETSITATEA</text>
<text x="224.6" y="159.3">UNIVERSIDAD DE PAIS VASCO</text>
<text x="110.2" y="165.2">Dibujado:</text>
<text x="137.8" y="165">12/05/2019</text>
<text x="153.8" y="164.4">BRENLLA, HENAR</text>
<text x="223.9" y="165.3">ESCUELA DE INGENIERÍA DE BILBAO</text>
<text x="225.9" y="167.8">BILBOKO INGENIARITZA ESKOLA</text>
<text x="110.2" y="169.2">Comprob.:</text>
<text x="110.3" y="173.7">Dirigido:</text>
<text x="137.8" y="169.8">13/05/2019</text>
<text x="153.8" y="169.7">BRENLLA, HENAR</text>
<text x="137.8" y="174.5">12/05/2019</text>
<text x="153.9" y="174.5">CASQUERO, OSKAR</text>
<text x="110" y="187.3">Escala:</text>
</g>
<g font-size="2">
<text x="226.9" y="171.7">GRADO EN INGENIERÍA ELECTRÓNICA</text>
<text x="231.8" y="174.6">INDUSTRIAL Y AUTOMÁTICA</text>
</g>
<text font-size=".9" x="210" y="160.5">eman ta zabal zazu</text>
</svg>
